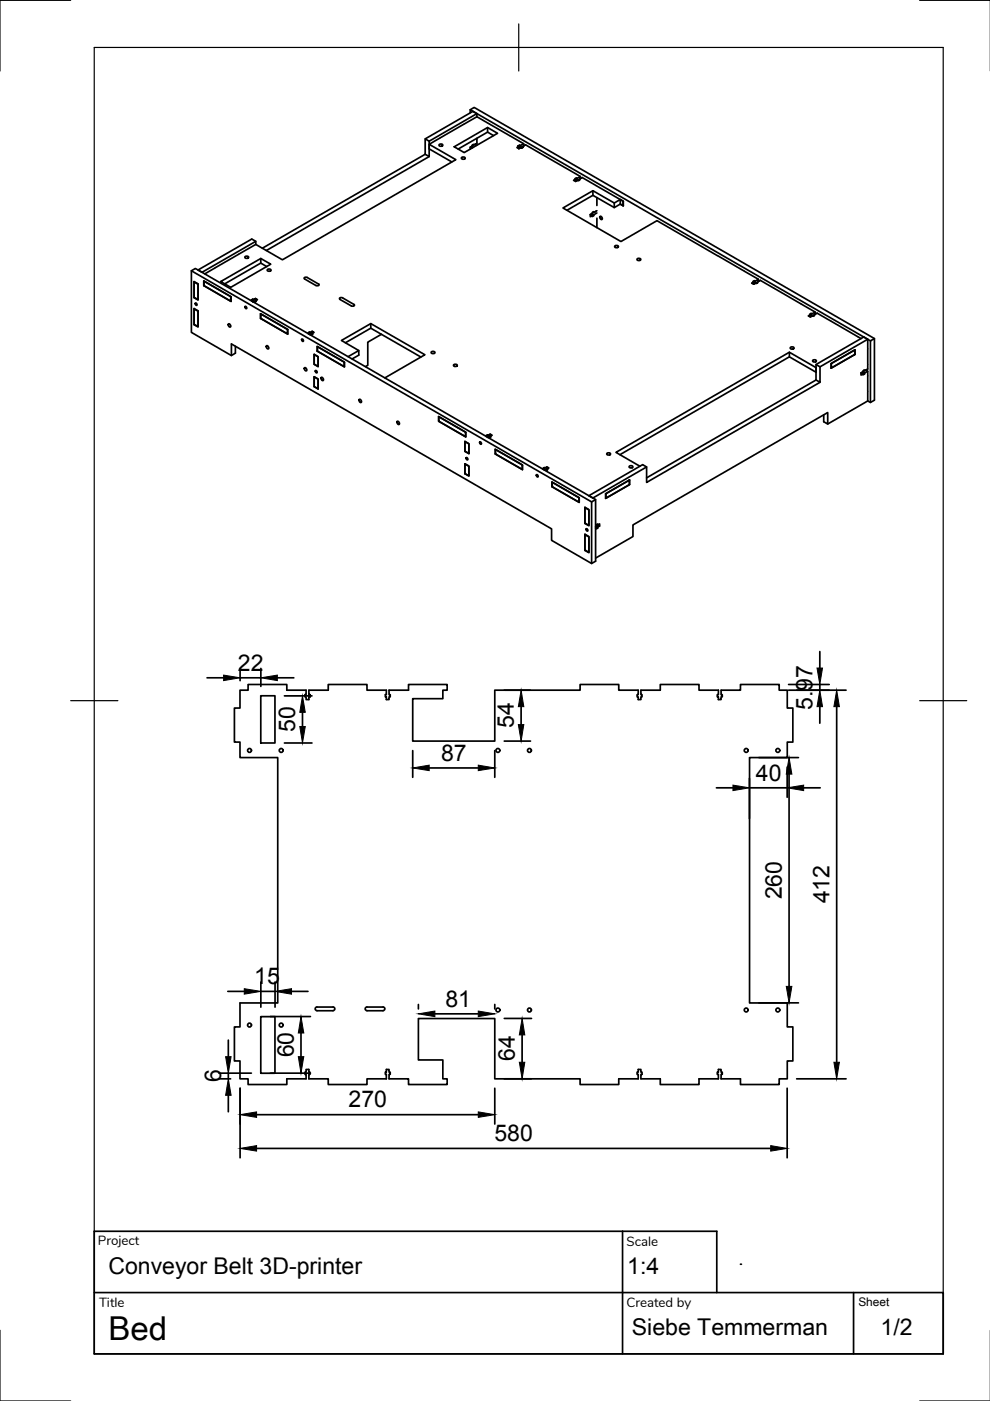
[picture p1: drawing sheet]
<svg xmlns="http://www.w3.org/2000/svg" width="210mm" height="297mm" viewBox="0 0 210 297" stroke-linecap="round" stroke-linejoin="round" font-family="sans-serif">
<!-- layer: Visible -->
<g fill="none" stroke="#000" stroke-width=".36">
<path d="M91 29.9v3.3l-.9-.5M91 33.2l-34.5 19.9M91 30.6v1l4.8 2.7M93.2 30.6l.4-.1 .3 .3-.5 .2-.3-.2zM93.3 29.2l-2.3 1.4 5.6 3.3-36.7 21.2-5.7-3.3-3.6 2.1M96.3 31.1l7.1-4.1 2.1 1.3-7.1 4zM97.9 33.4l.4-.1 .3 .3-.5 .2-.3-.2zM98.3 26.3l-4.9 2.9M99.7 23.9v-.6l.8-.5 84.9 49M99.7 23.3l84.9 49M99.8 31.1l.4 .2M100 31l.4 .2"/>
<path d="M100 31.4l-.3-.2v.4M100.3 30.7l.1 .1v-.2l-.7 .6M100.7 30.6l.3 .2M100.9 30.5l-.2 .1M101.1 24.1l-10.1 5.8-.9-.5M101.1 24.8v-.7l-.8-.5-10.2 5.8v3.3l-34.5 19.9M101.1 29.3v.1M101.1 29.5v.9l-.7 .4M102.3 25.4l-1.2-.6-2.7 1.5M102.4 25.5l5.6 3.3M103.4 27v1M104.6 28.8l-1.2-.8-6.3 3.6"/>
<path d="M108.1 28.8l2.9 1.7M110 31h-.2l.4-.2v.6M110.2 30.8l.1 .1v.4M110.3 30.9l.7-.4v.5M110.6 31.4l-.2-.1-.4 .2-.4-.2 .4-.3v.5M110.6 31.4l-.2-.1 .3-.2 .2 .1-.2-.1 .7-.4 2.9 1.7M110.9 31.2l-.3 .2M111.2 30.8l-.2 .1M114.4 32.4l5.7 3.3M120.1 35.7l2.9 1.7M122 38l-.1-.1 .3-.2v.7M122.2 37.7l.2 .1v.5"/>
<path d="M122.4 37.8l.6-.4v.5M122.8 38l.1 .1-.9 .4-.4-.3 .4-.2v.5M122.8 38.2v-.2l.6-.4 3 1.7M123.2 37.8l-.1 .1M126.4 39.4l5.7 3.2v1l-.6-.3v-1M40.6 57.4l84.8 49M41.1 59.7l.9 .5v3.4l-.9-.5zM41.1 59.8l.9 .5v3.2l-.9-.5zM43.2 59.6l5.8 3.3v1l-5.8-3.4zM43.3 59.6l5.6 3.3v1l-5.6-3.3zM45.5 56.8l-2.1 1.3M46.8 59.7l8.5-4.9 2.1 1.2-8.5 4.9z"/>
<path d="M50.5 53.9l-4.9 2.9M52 54.4l.4-.1 .3 .3-.5 .2-.3-.2zM54.2 51.2l-11.4 6.5-.8-.5 11.4-6.5 .8 .5v.6M55.3 54.8v1M56.6 56.5l-1.3-.7-7.7 4.4M56.8 57.1l.4-.1 .3 .3-.5 .2-.3-.2zM64.6 59.1v-.3h.5l2.5 1.4 .1 .2-.3 .2-.4-.1-2.4-1.4M120.2 44.6l5.5-3.2 4.5 2.6 1.3-.7 .7 .4v-1l-.7-.4-1.3 .7-4.5-2.6-6.3 3.7 12.3 7.1 7.6-4.4 12.8 7.4M125.2 45.5l.4 .2v.2l.3-.2M125.2 45.5v.5l.4-.3M125.3 45.4l.6 .3v-.2M125.7 40.4v1"/>
<path d="M125.7 45l.2 .1v-.2l-.7 .6M126.3 44.8l-.1 .1M126.6 45.2l-.7 .3-.4-.2M126.6 46.3v2M126.6 41.9v1.7M126.6 44.7l-.7 .4M127.2 45.9l.4 .1 .1 .5-.4-.1zM130.2 43v1M130.4 52.1l.4-.1 .3 .3-.5 .2-.3-.2zM135.2 54.8h.4l.3 .3-.5 .1-.3-.1zM152.2 54.2l5.6 3.3M157.9 57.5l2.9 1.7"/>
<path d="M159.8 59.8l-.2-.1 .4-.2v.7M160 59.5l.1 .1v.5M160.5 59.8l.2 .1-.9 .4-.4-.3 .4-.2v.5M161 59.6l-.2 .1v-.5l-.7 .4M41.1 65.4l.9 .5v3.4l-.9-.5zM41.1 65.5l.9 .5v3.2l-.9-.4zM41.4 64.2l.3 .2v.3l-.3-.1zM48.4 68.7l.4 .1 .1 .5-.4-.1zM49.1 75.4v-2.5l67.8 39.2v2.5l8.5 4.9 .9-.5v-13.1l-.9 .5v13.1M49.9 73.4v1.5l-.8 .5-8.5-4.9v-13.1l.8-.5 84.9 49M52 64.9l.3 .2v.3l-.3-.1zM53.3 63.8l.1-.1v.1"/>
<path d="M53.4 63.7l-.1-.1 .3-.2v.6M53.6 63.4v.6M53.6 64v-.6l.1 .1v.5M53.7 63.5l.4-.2v.7M54.1 63.3l.1 .7M54.2 63.3l.4 .2-.4 .3v.2zM54.2 63.8l.1 .1-.3 .2-.3-.1M55.2 66.5l5.8 3.4v.9l-5.8-3.3zM55.3 66.6l5.6 3.2v1l-5.6-3.3zM56.5 73.3l.4 .1 .1 .5-.4-.1zM64 71.9l.3 .2v.3l-.3-.2zM64.5 78l.4 .1 .1 .5-.4-.1z"/>
<path d="M65.3 70.7h.1v.1M65.4 70.7l-.1-.1 .3-.2v.5M65.6 70.4l.2 .1v.4M66.2 70.2l.4 .3-.4 .2v.2v-.7l-.4 .3M66.2 70.7l.2 .1-.4 .2h-.3M66.6 79.9l.8 .5v2.1l-.8-.5zM66.6 75.1l.8 .5v2.1l-.8-.5zM66.6 79.9l.9 .5v2l-.9-.5zM66.6 75.2l.9 .5v2l-.9-.5zM66.9 78.6l.3 .1v.3l-.3-.1zM67.2 73.5l5.8 3.3v1l-5.8-3.4zM67.3 73.5l5.7 3.3v1l-5.7-3.3z"/>
<path d="M72.1 63.5v-.4h.5l2.4 1.4 .2 .3-.3 .1h-.4l-2.4-1.4M73.2 72.7l5.4-3.1 10.6 6.1M73.8 75.6l2.3-1.3-3.7-2.1 6.2-3.6 11.5 6.6-8.5 4.9M76.1 74.3v1l-1.4 .8M78.6 68.6v1M80.9 70.9l-2.9 1.6v5l-.5 .2M91.5 74.6l.4-.1 .3 .3-.5 .2-.3-.2zM96.3 77.3l.4-.1 .3 .3-.6 .2-.2-.2zM160.5 60v-.2l.7-.4 2.9 1.7M164.2 61.2l5.6 3.2M167.4 74.7v1M167.7 73.6l.4-.1 .2 .3-.5 .2-.3-.2z"/>
<path d="M169.9 64.5l2.9 1.7M171.8 66.7l-.2-.1 .4-.2v.7M172 66.4l.1 .2v.4M172.4 76.3h.4l.3 .3-.5 .1-.3-.1zM172.6 66.8l.1 .1-.9 .3-.4-.2 .4-.3v.5M172.6 67v-.2l.6-.4 2.9 1.7M173 66.5l-.2 .1v-.4l-.7 .4M173.9 77.8v3.3l-.9-.5M176.2 77.1l5.1-2.9v.9l-5.1 3zM176.2 68.1l5.7 3.3M176.3 77.1l4.9-2.9v1l-4.9 2.8zM181.9 71.4l.7 .4"/>
<path d="M182.6 79.1l.4 .2v.2l.3-.2M182.6 79.1v.4l.4-.2M182.7 79l.6 .3v-.2M183.1 78.5l.2 .1v-.1l-.7 .6M183.8 78.4l-.2 .1 .4 .2-.7 .4-.4-.2M184 71.9l-10.1 5.9-.9-.5M184 73.9v-2l-.9-.5-10.1 5.9v3.3l-35.9 20.7M184 74v3.2M184 77.3v.9l-.7 .4M184 78.7v.9M184 79.7v3.3M68.1 80l.4 .2 .1 .4-.4-.1z"/>
<path d="M76.1 84.7l.4 .1 .1 .5-.4-.1zM84.2 89.4l.4 .1 .1 .5-.4-.1zM93 88.3l5.8 3.4v.9l-5.8-3.3zM93 88.4l5.7 3.2v1l-5.7-3.3zM98.6 98.3l.8 .5v2.1l-.8-.5zM98.6 93.6l.8 .5v2.1l-.8-.5zM98.6 98.4l.8 .5v2l-.8-.5zM98.6 93.6l.8 .5v2l-.8-.4zM98.9 97l.2 .2v.3l-.2-.2zM101.7 93.7l.3 .2v.3l-.3-.2zM103.1 92.5h.1v.1M103.2 92.5l-.2-.1 .4-.2v.5"/>
<path d="M103.4 92.2l.1 .1v.5l.6-.2-.2-.1M103.9 92l.5 .3-.5 .2v.2v-.7l-.4 .3M105 95.3l5.8 3.3v1l-5.8-3.4zM105.1 95.3l5.6 3.3v.9l-5.6-3.2zM115.1 99.5l.1-.1v.1M115.2 99.4l-.1-.1 .3-.2v.5M115.4 99.1l.1 .1v.5l.6-.1-.1-.2M116 99l.4 .2-.4 .2v.2v-.6l-.5 .2M128.8 96.1l.3-.1 .3 .3-.5 .2-.3-.2zM131.4 96.4l36-20.7 5.6 3.2v-1l-5.6-3.2-36.8 21.2 5.1 3M133.5 98.8l.4-.1 .3 .3-.5 .2-.3-.2zM173.9 81.1l-36.8 21.2v-3.3l-.9-.5-11.3 6.6 .8 .5 11.4-6.6"/>
<path d="M174.6 88v1.4l.9 .5v-2.4l-41.3 23.8v2.5l-7.9 4.5M184 85l.6 .3 .8-.5v-13l-.8 .5v13M184 85l-8.5 4.9M184 83v2M113.8 100.6l.2 .2 .1 .3-.3-.1zM117 102.2l5.8 3.3v1l-5.8-3.3zM117.1 102.2l5.6 3.3v1l-5.6-3.3zM124 107.6l.9 .4v3.5l-.9-.5zM124 113.3l.9 .5v3.4l-.9-.5zM124 107.6l.9 .5v3.3l-.9-.5zM124 113.4l.9 .4v3.3l-.9-.5zM124.3 112.1l.3 .2v.3l-.3-.2z"/>
<path d="M126.3 111.7l.4 .3v-.2M126.3 111.9l.1 .2 .3-.1M126.3 111.5l.4 .3 .4-.3M126.4 112h-.1M126.7 111.3l.4-.2v.4l-.5-.3 .1 .1v-.2l-.4 .5M128.4 104.7l5.1-2.9v.9l-5.1 3zM128.5 104.7l4.9-2.9v1l-4.9 2.8zM50.9 146.3h1.7v-1.2h8.2v1.2h4.1v1h-.2v.5h.2v.5h.6v-.5h.2v-.5v.5h-.2v-.5h.2h-.2v-1h4.1v-1.2h8.2v1.2h4.1v1h-.2v.5h.2v.5h.6v-.5h.2v-.5h-.2v-1h4.1v-1.2h8.2v1.2h-.9v1.8h-6.4v9h17.4v-10.8h18.1v-1.2h8.2v1.2h4.1v1h-.2v.5h.2v.5h.6v-.5h.2v-.5h-.2v-1h4.1v-1.2h8.2v1.2h4.1v1h-.2v.5h.2v.5h.6v-.5h.2v-.5h-.2v-1h4.1v-1.2h8.2v1.2h1.7v3.8h1.2v7.2h-1.2v3.3h-8v52h8v5.1h1.2v7.2h-1.2v3.8h-1.7v1.2h-8.2v-1.2h-4.1v-.9h.2v-.5h-.2v-.6h-.6v.6h-.2v.5h.2v.9h-4.1v1.2h-8.2v-1.2h-4.1v-.9h.2v-.5h-.2v-.6h-.6v.6h-.2v.5h.2v.9h-4.1v1.2h-8.2v-1.2h-18.1v-12.8h-16.2v8.8h5.2v4h.9v1.2h-8.2v-1.2h-4.1v-.9h.2v-.5h-.2v-.6h-.6v.6h-.2v.5h.2v.9h-4.1v1.2h-8.2v-1.2h-4.1v-.9h.2v-.5h-.2v-.6h-.6v.6h-.2v.5h.2v.9h-4.1v1.2h-8.2v-1.2h-1.7v-3.8h-1.2v-7.2h1.2v-5.1h8v-52h-8v-3.3h-1.2v-7.2h1.2zM55.3 147.5h3v10h-3zM55.3 215.5h3v12h-3zM66.9 213.7l.3-.2h3.4a.39 .39 0 0 1 .4 .4 .39 .39 0 0 1-.4 .4h-3.4a.39 .39 0 0 1-.3-.6zM77.5 213.7l.3-.2h3.4a.39 .39 0 0 1 .4 .4 .39 .39 0 0 1-.4 .4h-3.4a.39 .39 0 0 1-.3-.6z"/>
<circle cx="52.9" cy="159.1" r=".41"/>
<circle cx="59.6" cy="159.1" r=".41"/>
<circle cx="105.6" cy="159.1" r=".41"/>
<circle cx="112.3" cy="159.1" r=".41"/>
<circle cx="158.2" cy="159.1" r=".41"/>
<circle cx="164.9" cy="159.1" r=".41"/>
<circle cx="52.9" cy="217.3" r=".41"/>
<circle cx="59.6" cy="217.3" r=".41"/>
<circle cx="105.6" cy="214.1" r=".41"/>
<circle cx="112.3" cy="214.1" r=".41"/>
<circle cx="158.2" cy="214.1" r=".41"/>
<circle cx="164.9" cy="214.1" r=".41"/>
</g>
<!-- layer: Border -->
<path d="M15 .1h-15v15M20 10.1h180v276.9h-180zM110 5.1v10M195 .1h15M15 148.6h10M195 148.6h10M0 282.1v14.9h15M195 297h15" fill="none" stroke="#000" stroke-width=".25"/>
<!-- layer: TitleBlock -->
<path d="M20 274.1h180v12.9h-180v-25.9h132v13M132 261.1v25.9M181 274.1v12.9" fill="none" stroke="#000" stroke-width=".36"/>
<circle cx="157" cy="268" r=".18" fill="#000"/>
<!-- layer: Dimensions -->
<g fill="none" stroke="#000" stroke-width=".36">
<path d="M173.8 138.1v3.5M43.9 143.7h3.5M50.9 141.7v2.6M50.9 143.7h4.4M55.3 141.7v3.8M58.8 143.7h3.5M60.3 147.5h5.8M60.3 157.5h5.8M64.1 151v3M87.5 159.1v5.7M104.9 159.1v5.7M106.9 146.3h5.6"/>
<path d="M106.9 157.1h5.6M110.5 149.8v3.8M167.2 146.3h12.2M167.2 145.1h8.6M173.8 145.1v1.2M173.8 149.8v3.5M177.4 149.8v75.4M91 162.8h10.4M151.9 167h3.5M158.9 165v8.6M158.9 167h8M160.9 160.6h8.4"/>
<path d="M166.9 162.6v6.4M167.3 164.1v45M170.4 167h3.5M48.3 210.2h3.5M55.3 208.2v5.3M55.3 210.2h3M57.3 215.5h8.5M58.3 208.2v5.3M61.8 210.2h3.5M63.8 219v5M88.7 213v.9M92.2 215h9.2"/>
<path d="M104.9 213v.9M106.9 215.9h5.8M110.7 219.4v5.8M160.9 212.6h8.4M46.4 228.7h2.5M46.4 227.5h6.9M48.4 220.5v3.5M48.4 227.5v1.2M48.4 232.2v3.5M50.9 230.7v14.8M54.4 236.3h47M57.3 227.5h8.5"/>
<path d="M104.9 230.7v7.6M106.9 228.7h5.8M166.9 230.7v14.8M168.9 228.7h10.5M54.4 243.5h109"/>
</g>
<g fill="#000" stroke="#000" stroke-width=".21">
<path d="M47.4 143.1l3.5 .6-3.5 .6zM55.3 143.7l3.5-.6v1.2zM64.1 147.5l.6 3.5h-1.1zM63.6 154h1.1l-.6 3.5zM109.9 153.6h1.2l-.6 3.5zM110.5 146.3l.6 3.5h-1.2zM173.2 141.6h1.2l-.6 3.5zM173.8 146.3l.6 3.5h-1.2zM177.4 146.3l.6 3.5h-1.2zM87.5 162.8l3.5-.6v1.2zM101.4 162.2l3.5 .6-3.5 .6zM155.4 166.5l3.5 .5-3.5 .6z"/>
<path d="M167.3 160.6l.6 3.5h-1.2zM166.9 167l3.5-.5v1.1zM51.8 209.6l3.5 .6-3.5 .6zM58.3 210.2l3.5-.6v1.2zM63.8 215.5l.6 3.5h-1.2zM88.7 215l3.5-.6v1.1zM101.4 214.4l3.5 .6-3.5 .5zM110.7 215.9l.6 3.5h-1.2zM166.7 209.1h1.2l-.6 3.5zM47.8 224h1.2l-.6 3.5zM48.4 228.7l.6 3.5h-1.2zM50.9 236.3l3.5-.6v1.2z"/>
<path d="M63.2 224h1.2l-.6 3.5zM101.4 235.7l3.5 .6-3.5 .6zM110.1 225.2h1.2l-.6 3.5zM176.8 225.2h1.2l-.6 3.5zM50.9 243.5l3.5-.6v1.2zM163.4 242.9l3.5 .6-3.5 .6z"/>
</g>
<text font-size="7" x="23" y="284">Bed</text>
<g font-size="4.9">
<text x="50.5" y="142.2">22</text>
<text x="62.6" y="155.2" transform="rotate(-90 62.6 155.2)">50</text>
<text x="108.9" y="154.4" transform="rotate(-90 108.9 154.4)">54</text>
<text x="172.3" y="150.5" transform="rotate(-90 172.3 150.5)">5.97</text>
<text x="93.5" y="161.3">87</text>
<text x="160.3" y="165.5">40</text>
<text x="165.8" y="190.7" transform="rotate(-90 165.8 190.7)">260</text>
<text x="175.9" y="191.5" transform="rotate(-90 175.9 191.5)">412</text>
<text x="53.9" y="208.6">15</text>
<text x="94.4" y="213.4">81</text>
<text x="62.3" y="224.2" transform="rotate(-90 62.3 224.2)">60</text>
<text x="109.2" y="225" transform="rotate(-90 109.2 225)">64</text>
<text x="46.9" y="229.5" transform="rotate(-90 46.9 229.5)">6</text>
<text x="73.9" y="234.8">270</text>
<text x="104.8" y="241.9">580</text>
<text x="23" y="270.1">Conveyor Belt 3D-printer</text>
<text x="133" y="270.1">1:4</text>
<text x="134" y="283">Siebe Temmerman</text>
<text x="186.7" y="283">1/2</text>
</g>
<g font-size="2.8">
<text x="20.8" y="264">Project</text>
<text x="132.9" y="264.1">Scale</text>
<text x="21" y="277.1">Title</text>
<text x="132.8" y="277.1">Created by</text>
</g>
<text font-size="2.5" x="182" y="276.8">Sheet</text>
</svg>
